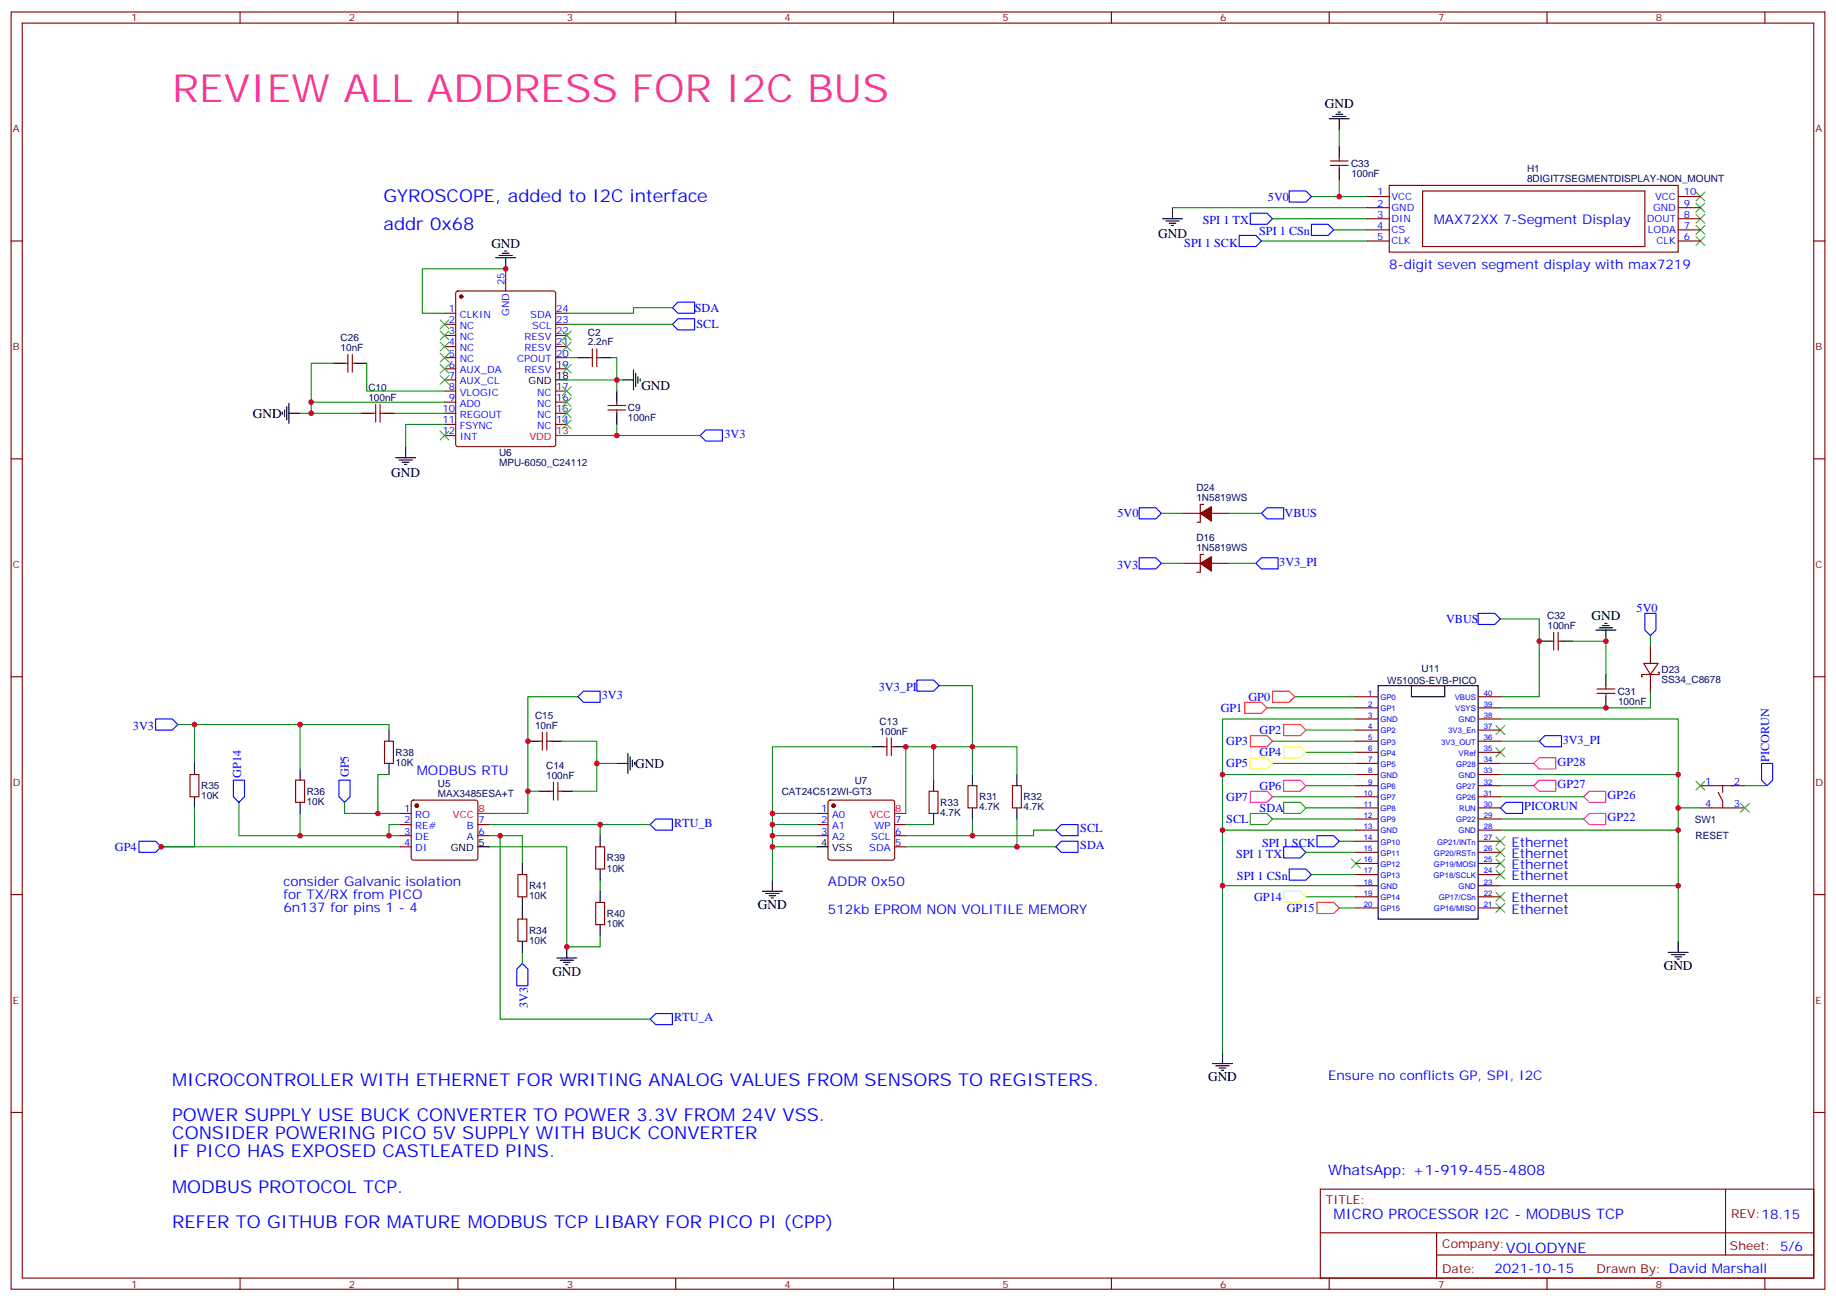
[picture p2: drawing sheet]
<svg xmlns="http://www.w3.org/2000/svg" width="583mm" height="413mm" viewBox="0 0 583 413" stroke-linecap="round" stroke-linejoin="round" font-family="sans-serif">
<g fill="none" stroke="#870000" stroke-width=".35">
<path d="M3.5 3.8h575.8v405.4h-575.8zM7.1 7.3h568.6v398.3h-568.6zM76.2 3.8v3.5M145.3 3.8v3.5M214.5 3.8v3.5M283.6 3.8v3.5M352.8 3.8v3.5M421.9 3.8v3.5M491.1 3.8v3.5M560.2 3.8v3.5M422.3 52.5h5.6M422.3 51.1h5.6"/>
<path d="M425.1 50v1.1M425.1 52.5v1.1M441 58.8h91.7v21.2h-91.7zM3.5 76.5h3.6M433.9 76.5h7.1M433.9 62.4h7.1M433.9 65.9h7.1M433.9 69.4h7.1M433.9 73h7.1M451.6 60.6h70.5v17.6h-70.5zM532.7 76.5h7.1M532.7 62.4h7.1"/>
<path d="M532.7 65.9h7.1M532.7 69.4h7.1M532.7 73h7.1M575.7 76.5h3.6M141.1 99.4h3.5M144.9 92.6l.4-.2h30.4l.6 .4 .1 48.2-.5 .7h-30.6l-.6-.4-.1-48.2zM160.5 85.3v7.1M176.4 99.4h3.5M109.4 115.3h1M110.4 112.5v5.6M111.8 112.5v5.6M111.8 115.3h1.1"/>
<path d="M141.1 102.9h3.5M141.1 106.5h3.5M141.1 110h3.5M141.1 113.5h3.5M141.1 117.1h3.5M176.4 102.9h3.5M176.4 106.5h3.5M176.4 110h3.5M176.4 113.5h3.5M176.4 117.1h3.5M187 113.5h1M188 110.7v5.6"/>
<path d="M189.4 113.5h1.1M189.4 110.7v5.6M118.2 131.2h1M119.2 128.3v5.7M120.6 131.2h1.1M120.6 128.3v5.7M141.1 120.6h3.5M141.1 124.1h3.5M141.1 127.6h3.5M141.1 131.2h3.5M141.1 134.7h3.5M141.1 138.2h3.5"/>
<path d="M176.4 124.1h3.5M176.4 127.6h3.5M176.4 131.2h3.5M176.4 134.7h3.5M193 128.7h5.6M193 130.1h5.6M195.8 127.6v1.1M195.8 130.1v1.1M3.5 145.6h3.6M575.7 145.6h3.6M375.7 178.8h5.3M375.7 162.9h5.3"/>
<path d="M382.1 160.1h-1.1v5.6h-1.1M382.1 176h-1.1v5.6h-1.1M384.5 178.8h5.3M384.5 162.9h5.3M3.5 214.8h3.6M492.1 203.5h1.1M493.2 200.7v5.6M494.6 200.7v5.6M494.6 203.5h1.1M506.9 218.7h5.7M509.8 217.6v1.1M521.8 210.5h4.5l-2.4 3.6z"/>
<path d="M523.9 214.1h-2.8v.7h.3M523.9 205.2v5.3M523.9 214.1v5.3M526.3 213.4h.4v.7h-2.8M575.7 214.8h3.6M122.1 235.2h2.8v7.1h-2.8zM171.1 235.2h1.1M172.2 232.4v5.7M173.6 232.4v5.7M173.6 235.2h1M280.5 237h1M281.5 234.2v5.6"/>
<path d="M282.9 234.2v5.6M282.9 237h1.1M430.4 235.2h7M430.4 221.1h7M430.4 224.6h7M430.4 228.2h7M430.4 231.7h7M430.4 238.8h7M469.2 235.2h7M469.2 221.1h7M469.2 224.6h7M469.2 228.2h7"/>
<path d="M469.2 231.7h7M469.2 238.8h7M506.9 220.1h5.7M509.8 220.1v1M60.3 245.8h2.8v7.1h-2.8zM93.8 247.6h2.9v7h-2.9zM127 258.2h3.5M130.8 254.1l.4-.2h19.8l.5 .2 .2 .5v17.7l-.2 .5-.5 .2h-19.8l-.5-.3-.2-.4v-17.7zM174.6 251.1h1.1M175.7 248.3v5.6M177.1 248.3v5.6M177.1 251.1h1.1"/>
<path d="M259.3 258.2h3.5M263.1 254.1l.4-.2h19.8l.5 .2 .2 .5v17.7l-.2 .5-.5 .2h-19.8l-.5-.3-.2-.4v-17.7zM294.9 251.1h2.8v7.1h-2.8zM307.3 249.3h2.8v7.1h-2.8zM321.4 249.3h2.8v7.1h-2.8zM430.4 256.4h7M430.4 249.3h7M430.4 242.3h7M430.4 245.8h7M430.4 252.9h7M430.4 259.9h7M469.2 256.4h7"/>
<path d="M469.2 249.3h7M469.2 242.3h7M469.2 245.8h7M469.2 252.9h7M469.2 259.9h7M539.8 256.4h14.1M539.8 249.3h14.1M545.4 251.5l1.4 2.8v2.1M546.8 249.3v2.2M127 261.7h3.5M127 265.2h3.5M127 268.7h3.5"/>
<path d="M151.7 261.7h3.5M151.7 265.2h3.5M164.4 277.6h2.8v7h-2.8zM189.1 268.7h2.8v7.1h-2.8zM259.3 261.7h3.5M259.3 265.2h3.5M284 261.7h3.5M284 265.2h3.5M284 268.7h3.5M430.4 263.5h7M430.4 267h7M430.4 270.5h7"/>
<path d="M430.4 274h7M430.4 277.6h7M469.2 263.5h7M469.2 267h7M469.2 270.5h7M469.2 274h7M469.2 277.6h7M3.5 283.9h3.6M164.4 291.7h2.8v7h-2.8zM189.1 286.4h2.8v7h-2.8zM430.4 281.1h7M430.4 284.6h7"/>
<path d="M430.4 288.1h7M469.2 281.1h7M469.2 284.6h7M469.2 288.1h7M575.7 283.9h3.6M3.5 353.1h3.6M575.7 353.1h3.6M419.1 377.4h156.6v28.2h-156.6zM547.7 377.4v20.9M419.1 391.2h156.5M456 398.3h119.6M456 391.2v14.2"/>
<path d="M76.2 405.6v3.6M145.3 405.6v3.6M214.5 405.6v3.6M283.6 405.6v3.6M352.8 405.6v3.6M421.9 405.6v3.6M491.1 405.6v3.6M560.2 405.6v3.6"/>
</g>
<g fill="none" stroke="#000" stroke-width=".35">
<path d="M421.9 37.7h6.4M423 37h4.2M424 36.3h2.2M424.7 35.6h.7M425.1 37.7v3.5M425.1 46.5v3.5M425.1 53.6v3.5M160.2 79.7h.7M369 69.4h6.4M370.1 70.1h4.2M371.1 70.8h2.1M371.8 71.5h.7"/>
<path d="M372.2 65.9v3.5M157.3 81.8h6.4M158.4 81.1h4.2M159.5 80.4h2.1M160.5 81.8v3.5M105.8 115.3h3.6M112.9 115.3h3.5M183.4 113.5h3.6M190.5 113.5h3.5M201.1 117.4v6.4M201.8 118.5v4.2M202.5 119.5v2.1"/>
<path d="M89.6 130.8v.7M90.3 130.1v2.1M91 129v4.3M91.7 131.2h3.5M91.7 128v6.3M114.7 131.2h3.5M121.7 131.2h3.5M176.4 120.6h3.5M195.8 124.1v3.5M195.8 131.2v3.5M197.6 120.6h3.5M203.2 120.2v.7"/>
<path d="M125.6 145.3h6.3M126.6 146h4.3M127.7 146.7h2.1M128.4 147.4h.7M128.8 141.7v3.6M506.6 200h6.3M507.6 199.2h4.3M508.7 198.5h2.1M509.4 197.8h.7M509.8 200v3.5M437.4 217.6h31.8v74.1h-31.8zM448 217.6h10.6v3.5h-10.6z"/>
<path d="M488.6 203.5h3.5M495.7 203.5h3.5M509.8 214.1v3.5M123.5 231.7v3.5M167.6 235.2h3.5M174.6 235.2h3.6M199.3 239.1v6.4M276.9 237h3.6M284 237h3.5M509.8 221.1v3.5M61.7 242.3v3.5M61.7 252.9v3.5"/>
<path d="M95.2 244.1v3.5M95.2 254.6v3.6M123.5 242.3v3.5M171.1 251.1h3.5M178.2 251.1h3.5M195.8 242.3h3.5M200 240.2v4.2M200.7 241.2v2.1M201.4 241.9v.7M296.3 247.6v3.5M296.3 258.2v3.5M308.7 245.8v3.5"/>
<path d="M308.7 256.4v3.5M322.8 245.8v3.5M322.8 256.4v3.5M151.7 268.7h3.5M165.8 274v3.6M190.5 265.2v3.5M190.5 275.8v3.5M245.2 279.3v3.6M259.3 268.7h3.5M165.8 284.6v7.1M165.8 298.7v3.6M190.5 282.9v3.5"/>
<path d="M190.5 293.4v3.6M242 282.9h6.4M243.1 283.6h4.2M244.1 284.3h2.1M244.8 285h.7M532.7 298.7v3.6M176.7 304h6.4M177.8 304.7h4.2M178.9 305.4h2.1M179.6 306.1h.7M179.9 300.5v3.5M529.5 302.3h6.4"/>
<path d="M530.6 303h4.2M531.6 303.7h2.2M532.3 304.4h.7M384.9 337.5h6.3M385.9 338.2h4.3M387 338.9h2.1M387.7 339.7h.7M388.1 334v3.5"/>
</g>
<g fill="none" stroke="#008700" stroke-width=".35">
<path d="M425.1 41.2v5.3M425.1 57.1v5.3M372.2 65.9h61.7M400.4 76.5h33.5M403.9 69.4h30M416.3 62.4h17.6M423.3 73h10.6M160.5 85.3h-26.4v14.1h7M213.4 97.6h-12.3v1.8h-21.2M105.8 115.3h-7v15.9M116.4 115.3v8.8h24.7M179.9 102.9h33.5"/>
<path d="M179.9 113.5h3.5M194 113.5h1.8v10.6M95.2 131.2h19.5M98.8 127.6h42.3M125.2 131.2h15.9M141.1 134.7h-12.3v7M179.9 138.2h42.3M179.9 120.6h17.7M195.8 134.7v3.5M368.7 162.9h7M368.7 178.8h7M389.8 162.9h10.6"/>
<path d="M389.8 178.8h8.8M476.2 196.4h12.4v24.7h-12.4M298.1 217.6h10.6v28.2M499.2 203.5h10.6v10.6M523.9 219.4v5.2h-47.7M523.9 201.7v3.5M56.4 229.9h5.3v12.4M61.7 229.9h61.8v1.8M95.2 229.9v14.2M178.2 235.2h11.2v7.1M183.4 221.1h-15.8v37.1h-12.4M276.9 237h-31.7v21.2"/>
<path d="M296.3 237h-8.8v21.2M402.2 224.6h28.2M403.9 235.2h26.5M411 221.1h19.4M414.5 238.8h15.9M414.5 231.7h15.9M430.4 228.2h-42.3v105.8M476.2 228.2h56.5v70.5M476.2 235.2h12.4M61.7 256.4v12.3h-10.5h75.8M75.8 254.6v10.6h51.2M95.2 258.2v7"/>
<path d="M109.4 254.6v3.6h10.5M123.5 245.8h-3.6v12.4h7.1M167.6 251.1h3.5M195.8 242.3h-6.4v8.8h-7.7M259.3 258.2h-14.1v3.5M308.7 259.9v5.3h-21.2M322.8 259.9v8.8h-35.3M322.8 245.8v-8.8h-26.5v10.6M388.1 245.8h42.3M403.9 259.9h26.5M403.9 252.9h26.5M403.9 242.3h26.5"/>
<path d="M414.5 256.4h15.9M414.5 249.3h15.9M476.2 259.9h26.5M476.2 249.3h10.6M476.2 252.9h26.5M476.2 242.3h10.6M476.2 245.8h56.5M532.7 256.4h7.1M553.9 249.3h7M127 261.7h-3.5v3.5M155.2 265.2h10.6v8.8M155.2 261.7h35.3v3.5"/>
<path d="M155.2 268.7h24.7v31.8h10.6v-3.5M158.7 265.2v58.2h47.7M190.5 261.7h15.9M190.5 279.3v3.6M259.3 268.7h-14.1v10.6M259.3 265.2h-14.1v3.5M259.3 261.7h-14.1v3.5M287.5 261.7h8.8M322.8 268.7h12.3M335.1 263.5h-7v1.7h-19.4M388.1 263.5h42.3M414.5 270.5h15.9"/>
<path d="M416.3 277.6h14.1M425.1 267h5.3M476.2 263.5h56.5M388.1 281.1h42.3M414.5 284.6h15.9M425.1 288.1h5.3M476.2 281.1h56.5M165.8 302.3v3.5"/>
</g>
<path d="M407.5 237h5.2l1.8 1.8-1.8 1.7h-5.2zM396.9 240.5h5.3l1.7 1.8-1.7 1.8h-5.3zM407.5 282.9h5.2l1.8 1.7-1.8 1.8h-5.2z" fill="none" stroke="#ff0" stroke-width=".35"/>
<path d="M396.9 258.2h5.3l1.7 1.7-1.7 1.8h-5.3zM407.5 254.6h5.2l1.8 1.8-1.8 1.8h-5.2z" fill="none" stroke="#0f0" stroke-width=".35"/>
<path d="M396.9 251.1h5.3l1.7 1.8-1.7 1.7h-5.3zM407.5 247.6h5.2l1.8 1.7-1.8 1.8h-5.2zM486.8 249.3l1.8-1.7h5.3v3.5h-5.3zM486.8 242.3l1.8-1.8h5.3v3.6h-5.3zM502.7 259.9l1.8-1.7h5.3v3.5h-5.3zM504.5 251.1h5.3v3.5h-5.3l-1.8-1.7z" fill="none" stroke="#f0f" stroke-width=".35"/>
<path d="M403.9 219.4h5.3l1.8 1.7-1.8 1.8h-5.3zM395.1 222.9h5.3l1.8 1.7-1.8 1.8h-5.3zM396.9 233.5h5.3l1.7 1.7-1.7 1.8h-5.3zM407.5 229.9h5.2l1.8 1.8-1.8 1.8h-5.2zM418 286.4h5.3l1.8 1.7-1.8 1.8h-5.3z" fill="none" stroke="#f60" stroke-width=".35"/>
<g fill="#870000" stroke="#870000" stroke-width=".35">
<path d="M381 178.8l3.5-2.1v4.6z"/>
<path d="M381 162.9l3.5-2.1v4.6z"/>
<circle cx="264.6" cy="255.7" r=".53"/>
<circle cx="146.4" cy="94.1" r=".53"/>
<circle cx="132.3" cy="255.7" r=".53"/>
</g>
<path d="M176.4 138.2h3.5M151.7 258.2h3.5M284 258.2h3.5" fill="none" stroke="#f00" stroke-width=".35"/>
<g fill="none" stroke="#00f" stroke-width=".35">
<path d="M393.3 74.7h5.3l1.8 1.8-1.8 1.7h-5.3zM396.9 67.7h5.3l1.7 1.7-1.7 1.8h-5.3zM409.2 60.6h5.3l1.8 1.8-1.8 1.7h-5.3zM416.3 71.2h5.3l1.7 1.8-1.7 1.7h-5.3zM213.4 97.6l1.8-1.7h5.3v3.5h-5.3zM215.2 101.2h5.3v3.5h-5.3l-1.8-1.8zM222.2 138.2l1.8-1.7h5.3v3.5h-5.3zM361.6 177h5.3l1.8 1.8-1.8 1.8h-5.3zM361.6 161.1h5.3l1.8 1.8-1.8 1.8h-5.3zM400.4 162.9l1.8-1.8h5.3v3.6h-5.3zM400.4 177h5.3v3.6h-5.3l-1.8-1.8zM469.2 194.7h5.3l1.7 1.7-1.7 1.8h-5.3z"/>
<path d="M522.1 194.7h3.5v5.3l-1.7 1.7-1.8-1.7zM291 215.8h5.3l1.8 1.8-1.8 1.8h-5.3zM49.4 228.2h5.3l1.7 1.7-1.7 1.8h-5.3zM183.4 221.1l1.8-1.7h5.3v3.5h-5.3zM488.6 235.2l1.8-1.7h5.3v3.5h-5.3zM74.1 247.6h3.5v5.3l-1.8 1.7-1.7-1.7zM107.6 247.6h3.5v5.3l-1.7 1.7-1.8-1.7zM208.1 259.9h5.3v3.6h-5.3l-1.7-1.8zM476.2 256.4l1.8-1.8h5.3v3.6h-5.3zM559.2 242.3h3.5v5.3l-1.8 1.7-1.7-1.7zM44.1 267h5.3l1.8 1.7-1.8 1.8h-5.3zM335.1 263.5l1.8-1.8h5.3v3.5h-5.3z"/>
<path d="M335.1 268.7l1.8-1.7h5.3v3.5h-5.3zM407.5 268.7h5.2l1.8 1.8-1.8 1.8h-5.2zM409.2 275.8h5.3l1.8 1.8-1.8 1.7h-5.3zM418 265.2h5.3l1.8 1.8-1.8 1.7h-5.3zM164 307.6l1.8-1.8 1.8 1.8v5.2h-3.6zM206.4 323.4l1.7-1.7h5.3v3.5h-5.3z"/>
</g>
<g fill="none" stroke="#3c3" stroke-width=".35">
<path d="M538.3 75.1l2.9 2.8M538.3 71.5l2.9 2.9M538.3 68l2.9 2.8M538.3 64.5l2.9 2.8M538.3 61l2.9 2.8M541.2 75.1l-2.9 2.8M541.2 71.5l-2.9 2.9M541.2 68l-2.9 2.8M541.2 64.5l-2.9 2.8M541.2 61l-2.9 2.8M139.7 105.1l2.8 2.8M139.7 108.6l2.8 2.8"/>
<path d="M139.7 112.1l2.8 2.8M139.7 101.5l2.8 2.9M139.7 115.6l2.8 2.9M139.7 119.2l2.8 2.8M142.5 105.1l-2.8 2.8M142.5 108.6l-2.8 2.8M142.5 112.1l-2.8 2.8M142.5 101.5l-2.8 2.9M142.5 115.6l-2.8 2.9M142.5 119.2l-2.8 2.8M178.5 115.6l2.8 2.9M178.5 105.1l2.8 2.8"/>
<path d="M178.5 108.6l2.8 2.8M181.3 115.6l-2.8 2.9M181.3 105.1l-2.8 2.8M181.3 108.6l-2.8 2.8M139.7 136.8l2.8 2.8M142.5 136.8l-2.8 2.8M178.5 122.7l2.8 2.8M178.5 126.2l2.8 2.8M178.5 129.8l2.8 2.8M178.5 133.3l2.8 2.8M181.3 122.7l-2.8 2.8M181.3 126.2l-2.8 2.8"/>
<path d="M181.3 129.8l-2.8 2.8M181.3 133.3l-2.8 2.8M474.8 230.3l2.9 2.8M474.8 237.3l2.9 2.9M477.7 230.3l-2.9 2.8M477.7 237.3l-2.9 2.9M538.3 247.9l2.9 2.9M541.2 247.9l-2.9 2.9M552.4 255l2.9 2.8M555.3 255l-2.9 2.8M429 272.6l2.8 2.8M431.8 272.6l-2.8 2.8"/>
<path d="M474.8 276.2l2.9 2.8M474.8 272.6l2.9 2.8M474.8 269.1l2.9 2.8M474.8 265.6l2.9 2.8M477.7 276.2l-2.9 2.8M477.7 272.6l-2.9 2.8M477.7 269.1l-2.9 2.8M477.7 265.6l-2.9 2.8M474.8 286.7l2.9 2.9M474.8 283.2l2.9 2.8M477.7 286.7l-2.9 2.9M477.7 283.2l-2.9 2.8"/>
</g>
<g fill="#c00">
<circle cx="322.8" cy="268.7" r=".88"/>
<circle cx="308.7" cy="265.2" r=".88"/>
<circle cx="308.7" cy="237" r=".88"/>
<circle cx="296.3" cy="237" r=".88"/>
<circle cx="167.6" cy="235.2" r=".88"/>
<circle cx="287.5" cy="237" r=".88"/>
<circle cx="167.6" cy="251.1" r=".88"/>
<circle cx="190.5" cy="261.7" r=".88"/>
<circle cx="158.8" cy="265.2" r=".88"/>
<circle cx="123.5" cy="265.2" r=".88"/>
<circle cx="61.7" cy="229.9" r=".88"/>
<circle cx="95.3" cy="229.9" r=".88"/>
<circle cx="51.2" cy="268.7" r=".88"/>
<circle cx="95.3" cy="265.2" r=".88"/>
<circle cx="245.2" cy="268.7" r=".88"/>
<circle cx="245.2" cy="265.2" r=".88"/>
<circle cx="245.2" cy="261.7" r=".88"/>
<circle cx="245.2" cy="258.2" r=".88"/>
<circle cx="179.9" cy="300.5" r=".88"/>
<circle cx="189.4" cy="242.3" r=".88"/>
<circle cx="388.1" cy="245.8" r=".88"/>
<circle cx="388.1" cy="263.5" r=".88"/>
<circle cx="388.1" cy="281.1" r=".88"/>
<circle cx="532.7" cy="281.1" r=".88"/>
<circle cx="532.7" cy="263.5" r=".88"/>
<circle cx="532.7" cy="245.8" r=".88"/>
<circle cx="195.8" cy="138.2" r=".88"/>
<circle cx="195.8" cy="120.6" r=".88"/>
<circle cx="98.8" cy="131.2" r=".88"/>
<circle cx="98.8" cy="127.6" r=".88"/>
<circle cx="532.7" cy="256.4" r=".88"/>
<circle cx="160.5" cy="85.3" r=".88"/>
<circle cx="119.9" cy="258.2" r=".88"/>
<circle cx="509.8" cy="224.6" r=".88"/>
<circle cx="488.6" cy="203.5" r=".88"/>
<circle cx="509.8" cy="203.5" r=".88"/>
<circle cx="425.1" cy="62.4" r=".88"/>
</g>
<text font-size="12.3" fill="#f39" x="54.7" y="32.4">REVIEW ALL ADDRESS FOR I2C BUS</text>
<g font-size="5.6" fill="#00f">
<text x="121.7" y="64.1">GYROSCOPE, added to I2C interface</text>
<text x="121.7" y="73">addr 0x68</text>
<text x="54.7" y="344.6">MICROCONTROLLER WITH ETHERNET FOR WRITING ANALOG VALUES FROM SENSORS TO REGISTERS.</text>
<text x="54.7" y="355.9">POWER SUPPLY USE BUCK CONVERTER TO POWER 3.3V FROM 24V VSS.</text>
<text x="54.7" y="361.5">CONSIDER POWERING PICO 5V SUPPLY WITH BUCK CONVERTER</text>
<text x="54.7" y="367.2">IF PICO HAS EXPOSED CASTLEATED PINS.</text>
<text x="54.7" y="378.5">MODBUS PROTOCOL TCP.</text>
<text x="54.7" y="389.7">REFER TO GITHUB FOR MATURE MODBUS TCP LIBARY FOR PICO PI (CPP)</text>
</g>
<g font-size="4.6" fill="#00f">
<text x="421.6" y="372.8">WhatsApp: +1-919-455-4808</text>
<text x="423.3" y="386.9">MICRO PROCESSOR I2C - MODBUS TCP</text>
<text x="478" y="397.5">VOLODYNE</text>
</g>
<g font-size="4.2">
<text x="420.5" y="34.4">GND</text>
<text x="367.6" y="75.5">GND</text>
<text x="156" y="78.6">GND</text>
<text x="203.6" y="123.7">GND</text>
<text x="80.3" y="132.5">GND</text>
<text x="124.1" y="151.4">GND</text>
<text x="505.2" y="196.7">GND</text>
<text x="201.6" y="243.7">GND</text>
<text x="240.6" y="288.5">GND</text>
<text x="175.3" y="309.7">GND</text>
<text x="528.1" y="307.9">GND</text>
<text x="383.5" y="343.2">GND</text>
</g>
<g font-size="4.2" fill="#00f">
<text x="455.1" y="71.2">MAX72XX 7-Segment Display</text>
<text x="441" y="85.3">8-digit seven segment display with max7219</text>
<text x="132.3" y="245.8">MODBUS RTU</text>
<text x="479.8" y="268.7">Ethernet</text>
<text x="479.8" y="272.3">Ethernet</text>
<text x="479.8" y="275.8">Ethernet</text>
<text x="90" y="281.1">consider Galvanic isolation</text>
<text x="262.8" y="281.1">ADDR 0x50</text>
<text x="479.8" y="279.3">Ethernet</text>
<text x="90" y="285.3">for TX/RX from PICO</text>
<text x="479.8" y="286.4">Ethernet</text>
<text x="90" y="289.6">6n137 for pins 1 - 4</text>
<text x="262.8" y="289.9">512kb EPROM NON VOLITILE MEMORY</text>
<text x="479.8" y="289.9">Ethernet</text>
<text x="421.6" y="342.8">Ensure no conflicts GP, SPI, I2C</text>
<text x="474.4" y="404">2021-10-15</text>
</g>
<g font-size="3.9" fill="#00f">
<text x="402.5" y="63.7">5V0</text>
<text x="381.8" y="71.2">SPI 1 TX</text>
<text x="399.7" y="74.7">SPI 1 CSn</text>
<text x="375.9" y="78.2">SPI 1 SCK</text>
<text x="220.5" y="98.9">SDA</text>
<text x="221.1" y="104.2">SCL</text>
<text x="230" y="138.9">3V3</text>
<text x="354.7" y="164.2">5V0</text>
<text x="407.7" y="164.2">VBUS</text>
<text x="406.1" y="179.6">3V3_PI</text>
<text x="354.6" y="180.6">3V3</text>
<text x="459" y="197.8">VBUS</text>
<text x="519.5" y="194.2">5V0</text>
<text x="191" y="221.8">3V3</text>
<text x="279" y="219.2">3V3_PI</text>
<text x="387.5" y="225.9">GP1</text>
<text x="396.3" y="222.4">GP0</text>
<text x="42.2" y="231.7">3V3</text>
<text x="399.8" y="233">GP2</text>
<text x="389.2" y="236.5">GP3</text>
<text x="496" y="236.1">3V3_PI</text>
<text x="389.2" y="243.5">GP5</text>
<text x="399.8" y="240">GP4</text>
<text x="494.4" y="243">GP28</text>
<text x="561.6" y="241.8" transform="rotate(-90 561.6 241.8)">PICORUN</text>
<text x="76.6" y="246.9" transform="rotate(-90 76.6 246.9)">GP14</text>
<text x="110.7" y="246.6" transform="rotate(-90 110.7 246.6)">GP5</text>
<text x="399.8" y="250.6">GP6</text>
<text x="494.4" y="250">GP27</text>
<text x="389.2" y="254.1">GP7</text>
<text x="399.8" y="257.7">SDA</text>
<text x="483.8" y="257.1">PICORUN</text>
<text x="510.3" y="253.6">GP26</text>
<text x="214" y="262.4">RTU_B</text>
<text x="389.2" y="261.2">SCL</text>
<text x="510.3" y="260.6">GP22</text>
<text x="342.9" y="264.2">SCL</text>
<text x="342.9" y="269.5">SDA</text>
<text x="400.6" y="268.7">SPI 1 SCK</text>
<text x="36.5" y="270">GP4</text>
<text x="392.3" y="272.3">SPI 1 TX</text>
<text x="392.6" y="279.3">SPI 1 CSn</text>
<text x="398.1" y="285.9">GP14</text>
<text x="408.5" y="289.4">GP15</text>
<text x="167.6" y="319.9" transform="rotate(-90 167.6 319.9)">3V3</text>
<text x="214" y="324.1">RTU_A</text>
</g>
<g font-size="3.9" fill="#800">
<text x="420.9" y="382">TITLE:</text>
<text x="549.5" y="386.7">REV:18.15</text>
<text x="457.8" y="396.2">Company:</text>
<text x="549.1" y="396.8">Sheet: 5/6</text>
<text x="457.8" y="403.9">Date:</text>
<text x="506.8" y="403.9">Drawn By: David Marshall</text>
</g>
<g font-size="3.2" fill="#800">
<text x="41.6" y="6.8">1</text>
<text x="110.8" y="6.8">2</text>
<text x="179.9" y="6.8">3</text>
<text x="249.1" y="6.8">4</text>
<text x="318.2" y="6.8">5</text>
<text x="387.3" y="6.8">6</text>
<text x="456.5" y="6.8">7</text>
<text x="525.6" y="6.8">8</text>
<text x="4.1" y="41.9">A</text>
<text x="576.3" y="41.9">A</text>
<text x="4.1" y="111.1">B</text>
<text x="576.3" y="111.1">B</text>
<text x="4.1" y="180.2">C</text>
<text x="576.3" y="180.2">C</text>
<text x="4.1" y="249.3">D</text>
<text x="576.3" y="249.3">D</text>
<text x="4.1" y="318.5">E</text>
<text x="576.3" y="318.5">E</text>
<text x="41.6" y="408.6">1</text>
<text x="110.8" y="408.6">2</text>
<text x="179.9" y="408.6">3</text>
<text x="249.1" y="408.6">4</text>
<text x="318.2" y="408.6">5</text>
<text x="387.3" y="408.6">6</text>
<text x="456.5" y="408.6">7</text>
<text x="525.6" y="408.6">8</text>
</g>
<g font-size="3.2" fill="#000080">
<text x="428.8" y="53">C33</text>
<text x="429" y="56.1">100nF</text>
<text x="484.7" y="57.7">8DIGIT7SEGMENTDISPLAY-NON_MOUNT</text>
<text x="484.7" y="54.7">H1</text>
<text x="186.6" y="106.5">C2</text>
<text x="108.1" y="111.4">10nF</text>
<text x="108.1" y="108.2">C26</text>
<text x="186.6" y="109.6">2.2nF</text>
<text x="116.9" y="124.1">C10</text>
<text x="116.9" y="127.3">100nF</text>
<text x="199.3" y="130.5">C9</text>
<text x="199.3" y="133.8">100nF</text>
<text x="158.4" y="147.9">MPU-6050_C24112</text>
<text x="158.4" y="144.7">U6</text>
<text x="379.7" y="155.9">D24</text>
<text x="379.7" y="159">1N5819WS</text>
<text x="379.7" y="171.7">D16</text>
<text x="379.7" y="174.9">1N5819WS</text>
<text x="491.1" y="196.5">C32</text>
<text x="491.2" y="199.6">100nF</text>
<text x="451.2" y="213.3">U11</text>
<text x="527.4" y="213.5">D23</text>
<text x="440.4" y="217">W5100S-EVB-PICO</text>
<text x="513.5" y="220.5">C31</text>
<text x="527.4" y="216.6">SS34_C8678</text>
<text x="513.6" y="223.7">100nF</text>
<text x="169.8" y="231.4">10nF</text>
<text x="169.8" y="228.1">C15</text>
<text x="279.2" y="233.1">100nF</text>
<text x="279.2" y="229.9">C13</text>
<text x="125.6" y="239.9">R38</text>
<text x="125.6" y="243.1">10K</text>
<text x="173.4" y="244">C14</text>
<text x="63.9" y="250.5">R35</text>
<text x="139" y="249.7">U5</text>
<text x="173.4" y="247.2">100nF</text>
<text x="271.3" y="248.7">U7</text>
<text x="63.9" y="253.7">10K</text>
<text x="97.4" y="255.4">10K</text>
<text x="97.4" y="252.2">R36</text>
<text x="139" y="252.9">MAX3485ESA+T</text>
<text x="248.1" y="252.2">CAT24C512WI-GT3</text>
<text x="298.4" y="255.7">R33</text>
<text x="310.8" y="257.1">4.7K</text>
<text x="310.8" y="253.9">R31</text>
<text x="324.9" y="257.1">4.7K</text>
<text x="324.9" y="253.9">R32</text>
<text x="298.4" y="258.9">4.7K</text>
<text x="538" y="261.1">SW1</text>
<text x="538.2" y="266.4">RESET</text>
<text x="192.6" y="273.4">R39</text>
<text x="192.6" y="276.6">10K</text>
<text x="167.9" y="285.4">10K</text>
<text x="167.9" y="282.2">R41</text>
<text x="192.6" y="291">R40</text>
<text x="167.9" y="299.5">10K</text>
<text x="167.9" y="296.3">R34</text>
<text x="192.6" y="294.2">10K</text>
</g>
<g font-size="3.2" fill="#00f">
<text x="437.2" y="62">1</text>
<text x="437.2" y="65.5">2</text>
<text x="441.7" y="63.4">VCC</text>
<text x="525.4" y="63.4">VCC</text>
<text x="534.5" y="65.5">9</text>
<text x="534.5" y="62">10</text>
<text x="437.2" y="69.1">3</text>
<text x="441.7" y="67">GND</text>
<text x="441.7" y="70.5">DIN</text>
<text x="522.8" y="70.5">DOUT</text>
<text x="524.7" y="67">GND</text>
<text x="534.5" y="69.1">8</text>
<text x="437.2" y="72.6">4</text>
<text x="437.2" y="76.1">5</text>
<text x="441.7" y="74">CS</text>
<text x="441.7" y="77.5">CLK</text>
<text x="523.1" y="74">LODA</text>
<text x="525.8" y="77.5">CLK</text>
<text x="534.5" y="76.1">6</text>
<text x="534.5" y="72.6">7</text>
<text x="160.2" y="90.6" transform="rotate(-90 160.2 90.6)">25</text>
<text x="142.4" y="99.1">1</text>
<text x="145.9" y="100.8">CLKIN</text>
<text x="161.6" y="100.3" transform="rotate(-90 161.6 100.3)">GND</text>
<text x="168.3" y="100.8">SDA</text>
<text x="176.6" y="99.1">24</text>
<text x="142.4" y="102.6">2</text>
<text x="142.4" y="106.1">3</text>
<text x="145.9" y="104.4">NC</text>
<text x="145.9" y="107.9">NC</text>
<text x="166.5" y="107.9">RESV</text>
<text x="168.9" y="104.4">SCL</text>
<text x="176.6" y="106.1">22</text>
<text x="176.6" y="102.6">23</text>
<text x="142.4" y="109.6">4</text>
<text x="142.4" y="113.2">5</text>
<text x="145.9" y="111.4">NC</text>
<text x="166.5" y="111.4">RESV</text>
<text x="176.6" y="113.2">20</text>
<text x="176.6" y="109.6">21</text>
<text x="142.4" y="116.7">6</text>
<text x="145.9" y="114.9">NC</text>
<text x="145.9" y="118.5">AUX_DA</text>
<text x="164.2" y="114.9">CPOUT</text>
<text x="166.5" y="118.5">RESV</text>
<text x="176.6" y="116.7">19</text>
<text x="142.4" y="120.2">7</text>
<text x="142.4" y="123.8">8</text>
<text x="145.9" y="122">AUX_CL</text>
<text x="145.9" y="125.5">VLOGIC</text>
<text x="170.5" y="125.5">NC</text>
<text x="176.6" y="123.8">17</text>
<text x="140.4" y="130.8">10</text>
<text x="142.4" y="127.3">9</text>
<text x="145.9" y="129">AD0</text>
<text x="170.5" y="129">NC</text>
<text x="176.6" y="130.8">15</text>
<text x="176.6" y="127.3">16</text>
<text x="140.4" y="134.3">11</text>
<text x="140.4" y="137.9">12</text>
<text x="145.9" y="132.6">REGOUT</text>
<text x="145.9" y="136.1">FSYNC</text>
<text x="170.5" y="136.1">NC</text>
<text x="170.5" y="132.6">NC</text>
<text x="176.6" y="134.3">14</text>
<text x="145.9" y="139.6">INT</text>
<text x="541.3" y="249">1</text>
<text x="550.3" y="249">2</text>
<text x="128.3" y="257.8">1</text>
<text x="260.6" y="257.8">1</text>
<text x="541.3" y="256">4</text>
<text x="550.3" y="256">3</text>
<text x="128.3" y="261.3">2</text>
<text x="131.8" y="259.6">RO</text>
<text x="131.8" y="263.1">RE#</text>
<text x="148.2" y="263.1">B</text>
<text x="151.9" y="261.3">7</text>
<text x="260.6" y="261.3">2</text>
<text x="264.1" y="259.6">A0</text>
<text x="264.1" y="263.1">A1</text>
<text x="277.6" y="263.1">WP</text>
<text x="284.2" y="261.3">7</text>
<text x="128.3" y="264.9">3</text>
<text x="128.3" y="268.4">4</text>
<text x="131.8" y="266.6">DE</text>
<text x="148.2" y="266.6">A</text>
<text x="151.9" y="264.9">6</text>
<text x="260.6" y="264.9">3</text>
<text x="264.1" y="266.6">A2</text>
<text x="276.5" y="266.6">SCL</text>
<text x="284.2" y="268.4">5</text>
<text x="284.2" y="264.9">6</text>
<text x="131.8" y="270.2">DI</text>
<text x="275.9" y="270.2">SDA</text>
</g>
<g font-size="3.2">
<text x="167.8" y="122">GND</text>
<text x="176.6" y="120.2">18</text>
<text x="151.9" y="268.4">5</text>
<text x="260.6" y="268.4">4</text>
<text x="143.1" y="270.2">GND</text>
<text x="264.1" y="270.2">VSS</text>
</g>
<g font-size="3.2" fill="#f00">
<text x="176.6" y="137.9">13</text>
<text x="168" y="139.6">VDD</text>
<text x="151.9" y="257.8">8</text>
<text x="284.2" y="257.8">8</text>
<text x="143.8" y="259.6">VCC</text>
<text x="276.1" y="259.6">VCC</text>
</g>
<g font-size="2.5" fill="#00f">
<text x="434.3" y="220.8">1</text>
<text x="471" y="220.8">40</text>
<text x="434.3" y="224.3">2</text>
<text x="434.3" y="227.8">3</text>
<text x="438.1" y="222.2">GP0</text>
<text x="438.1" y="225.7">GP1</text>
<text x="461.8" y="222.2">VBUS</text>
<text x="461.9" y="225.7">VSYS</text>
<text x="471" y="227.8">38</text>
<text x="471" y="224.3">39</text>
<text x="434.3" y="231.4">4</text>
<text x="438.1" y="229.2">GND</text>
<text x="438.1" y="232.8">GP2</text>
<text x="459.7" y="232.8">3V3_En</text>
<text x="463" y="229.2">GND</text>
<text x="471" y="231.4">37</text>
<text x="434.3" y="234.9">5</text>
<text x="434.3" y="238.4">6</text>
<text x="438.1" y="236.3">GP3</text>
<text x="438.1" y="239.8">GP4</text>
<text x="457.5" y="236.3">3V3_OUT</text>
<text x="463" y="239.8">VRef</text>
<text x="471" y="238.4">35</text>
<text x="471" y="234.9">36</text>
<text x="434.3" y="241.9">7</text>
<text x="434.3" y="245.5">8</text>
<text x="438.1" y="243.3">GP5</text>
<text x="462.2" y="243.3">GP28</text>
<text x="471" y="245.5">33</text>
<text x="471" y="241.9">34</text>
<text x="434.3" y="249">9</text>
<text x="438.1" y="246.9">GND</text>
<text x="438.1" y="250.4">GP6</text>
<text x="462.2" y="250.4">GP27</text>
<text x="463" y="246.9">GND</text>
<text x="471" y="249">32</text>
<text x="432.9" y="252.5">10</text>
<text x="432.9" y="256">11</text>
<text x="438.1" y="253.9">GP7</text>
<text x="438.1" y="257.5">GP8</text>
<text x="462.2" y="253.9">GP26</text>
<text x="463.1" y="257.5">RUN</text>
<text x="471" y="256">30</text>
<text x="471" y="252.5">31</text>
<text x="432.9" y="259.6">12</text>
<text x="432.9" y="263.1">13</text>
<text x="438.1" y="261">GP9</text>
<text x="462.2" y="261">GP22</text>
<text x="471" y="263.1">28</text>
<text x="471" y="259.6">29</text>
<text x="432.9" y="266.6">14</text>
<text x="438.1" y="264.5">GND</text>
<text x="438.1" y="268">GP10</text>
<text x="456.1" y="268">GP21/INTn</text>
<text x="463" y="264.5">GND</text>
<text x="471" y="266.6">27</text>
<text x="432.9" y="270.2">15</text>
<text x="432.9" y="273.7">16</text>
<text x="438.1" y="271.6">GP11</text>
<text x="438.1" y="275.1">GP12</text>
<text x="455.2" y="275.1">GP19/MOSI</text>
<text x="455.2" y="271.6">GP20/RSTn</text>
<text x="471" y="273.7">25</text>
<text x="471" y="270.2">26</text>
<text x="432.9" y="277.2">17</text>
<text x="432.9" y="280.7">18</text>
<text x="438.1" y="278.6">GP13</text>
<text x="455" y="278.6">GP18/SCLK</text>
<text x="471" y="280.7">23</text>
<text x="471" y="277.2">24</text>
<text x="432.9" y="284.3">19</text>
<text x="432.9" y="287.8">20</text>
<text x="438.1" y="282.2">GND</text>
<text x="438.1" y="285.7">GP14</text>
<text x="456.7" y="285.7">GP17/CSn</text>
<text x="463" y="282.2">GND</text>
<text x="471" y="287.8">21</text>
<text x="471" y="284.3">22</text>
<text x="438.1" y="289.2">GP15</text>
<text x="455.2" y="289.2">GP16/MISO</text>
</g>
</svg>
